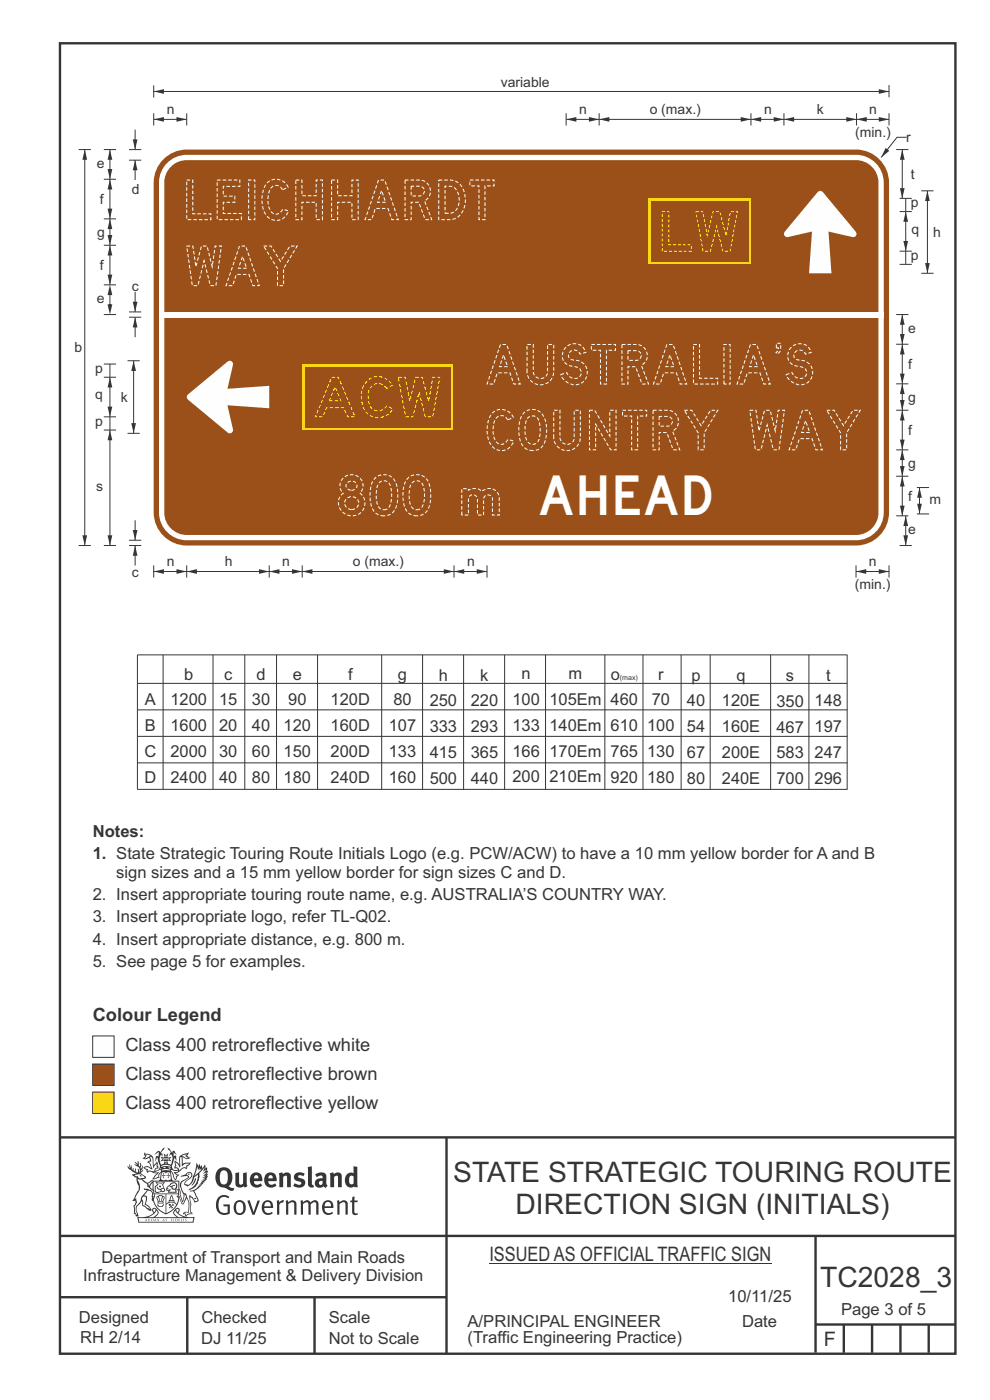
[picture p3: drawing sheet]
<svg xmlns="http://www.w3.org/2000/svg" width="210mm" height="297mm" viewBox="0 0 210 297" stroke-linecap="round" stroke-linejoin="round" font-family="sans-serif">
<path d="M12.7 9.2h190v278h-190zM12.7 241.3h190M94.7 241.4v45.8M12.7 275.2h82M12.7 262.2h190.1M39.7 275.2v12M66.7 275.2v12M173 262.1v24.9" fill="none" stroke="#373435" stroke-width=".51"/>
<g fill="#373435">
<path d="M47 248.4a2.55 2.55 0 0 0 0 2.7l.3 .2a.81 .81 0 0 0 1-1v-.5a1.04 1.04 0 0 0-1.1-1.5zM46.3 248.1a1.82 1.82 0 0 1 2.1-.2 1.82 1.82 0 0 1 .9 1.8 2.29 2.29 0 0 1-.8 2l.7 .3h.5l-.2 .6a2.87 2.87 0 0 1-2-.7 2.12 2.12 0 0 1-1.7-3.1z" fill-rule="evenodd"/>
<path d="M49.9 248.9l.8-.2v2a.46 .46 0 0 0 .3 .6 .46 .46 0 0 0 .6-.3v-2.1l.7-.2v2.4l.2 .5-.5 .3-.3-.3a1.02 1.02 0 0 1-1.2 .3 1.02 1.02 0 0 1-.6-1.1z" fill-rule="evenodd"/>
<path d="M54 249.5l-.1 .5h.9a.49 .49 0 0 0-.2-.6 .49 .49 0 0 0-.6 .1zM53.4 249.1a1.34 1.34 0 0 1 1.6-.2 1.34 1.34 0 0 1 .6 1.5v.2h-1.7a.77 .77 0 0 0 .5 .8 .77 .77 0 0 0 .9-.4l.3 .5a1.59 1.59 0 0 1-2 .2 1.59 1.59 0 0 1-.5-2.1z" fill-rule="evenodd"/>
<path d="M57 249.5l-.1 .5h1a.49 .49 0 0 0-.2-.6 .49 .49 0 0 0-.7 .1zM56.4 249.1a1.34 1.34 0 0 1 1.6-.2 1.34 1.34 0 0 1 .7 1.5v.2h-1.8a.77 .77 0 0 0 .5 .8 .77 .77 0 0 0 .9-.4l.4 .5a1.59 1.59 0 0 1-2.1 .2 1.59 1.59 0 0 1-.5-2.1z" fill-rule="evenodd"/>
<path d="M59.2 248.9l.7-.2 .1 .4a.95 .95 0 0 1 1-.3 .95 .95 0 0 1 .7 .8v2.3h-.8v-2.3a.46 .46 0 0 0-.8 .1v2.2h-.8z" fill-rule="evenodd"/>
<path d="M62.6 249.1a1.75 1.75 0 0 1 2-.1l-.2 .5-.6-.2a.43 .43 0 0 0-.6 .3l.4 .3a1.04 1.04 0 0 1 1.2 1.1 1.04 1.04 0 0 1-1.4 1l-1.2-.4 .3-.6 1 .4 .4-.4a.88 .88 0 0 0-1-.5l-.4-.2-.1-.4z" fill-rule="evenodd"/>
<path d="M65.3 247.6l.8-.2 .1 3.8 .3 .2 .1 .4a.88 .88 0 0 1-1 0 .88 .88 0 0 1-.3-1z" fill-rule="evenodd"/>
<path d="M67.8 250.6a.43 .43 0 0 0-.1 .7 .43 .43 0 0 0 .7-.1v-.7zM66.8 249.1a1.7 1.7 0 0 1 2.4 .1v1.9l.3 .4-.4 .5-.5-.4a1.03 1.03 0 0 1-1.7-.1 1.03 1.03 0 0 1 .8-1.5h.7v-.4a.8 .8 0 0 0-1.2 .1z" fill-rule="evenodd"/>
<path d="M70 248.9l.7-.2 .1 .4a.95 .95 0 0 1 1-.3 .95 .95 0 0 1 .7 .8v2.3h-.8v-2.3a.46 .46 0 0 0-.8 .1v2.2h-.8z" fill-rule="evenodd"/>
<path d="M74.3 249.5a1.48 1.48 0 0 0 0 1.7h.5l.2-.1v-1.5l-.3-.2zM75 247.4l.8 .1 .1 4.4h-.7l-.1-.2a1.26 1.26 0 0 1-1.4 0 1.26 1.26 0 0 1-.5-1.3 1.29 1.29 0 0 1 .4-1.4 1.29 1.29 0 0 1 1.4-.1z" fill-rule="evenodd"/>
<path d="M46.4 253.9a1.72 1.72 0 0 1 2.3 0l-.3 .3a1.24 1.24 0 0 0-1.4-.2 1.24 1.24 0 0 0-.6 1.4 1.49 1.49 0 0 0 1.2 1.9l.7-.1v-1.3h-.8l-.1-.4h1.3v1.9a1.93 1.93 0 0 1-2.2 0 1.93 1.93 0 0 1-.7-2.2l.2-.8z" fill-rule="evenodd"/>
<path d="M50.4 255.1a1.65 1.65 0 0 0 .2 2.2 .99 .99 0 0 0 1-1.4 .78 .78 0 0 0-.4-.8 .78 .78 0 0 0-.8 0zM50 254.9a1.33 1.33 0 0 1 1.6-.1 1.33 1.33 0 0 1 .5 1.4 1.31 1.31 0 0 1-1.3 1.6 1.31 1.31 0 0 1-1.2-1.6v-.6z" fill-rule="evenodd"/>
<path d="M52.5 254.7l.4-.1 .9 2.6 .8-2.5h.5l-1.1 3h-.5z" fill-rule="evenodd"/>
<path d="M56.3 255.2l-.2 .7h1.3a.7 .7 0 0 0-.3-.8 .7 .7 0 0 0-.8 .1zM55.9 255a1.22 1.22 0 0 1 1.5-.2 1.22 1.22 0 0 1 .5 1.5h-1.8a.93 .93 0 0 0 .5 1 .93 .93 0 0 0 1.1-.2l.2 .3a1.43 1.43 0 0 1-1.8 .1 1.43 1.43 0 0 1-.6-1.7z" fill-rule="evenodd"/>
<path d="M58.7 254.7l.4-.1 .1 .5 .4-.4 .6-.1-.2 .5a.66 .66 0 0 0-.8 .7v1.9h-.4z" fill-rule="evenodd"/>
<path d="M60.6 254.7l.4-.1 .1 .5a.94 .94 0 0 1 1-.5 .94 .94 0 0 1 .8 .8v2.3h-.5l-.1-2.5a.81 .81 0 0 0-1.2 .3v2.2h-.4z" fill-rule="evenodd"/>
<path d="M63.7 254.7l.5-.1 .1 .5 .4-.3a.78 .78 0 0 1 1.1 .3 .9 .9 0 0 1 1-.5 .9 .9 0 0 1 .8 .8v2.3h-.5l-.1-2.5a.67 .67 0 0 0-1.1 .3v2.2h-.5v-2.4l-.4-.3-.7 .4v2.3h-.5z" fill-rule="evenodd"/>
<path d="M69 255.2l-.1 .7h1.3a.7 .7 0 0 0-.3-.8 .7 .7 0 0 0-.9 .1zM68.7 255a1.22 1.22 0 0 1 1.5-.2 1.22 1.22 0 0 1 .5 1.5h-1.8a.93 .93 0 0 0 .4 1 .93 .93 0 0 0 1.2-.2l.1 .3a1.44 1.44 0 0 1-1.7 .1 1.44 1.44 0 0 1-.6-1.7z" fill-rule="evenodd"/>
<path d="M71.4 254.7l.5-.1 .1 .5a.94 .94 0 0 1 1-.5 .94 .94 0 0 1 .8 .8v2.3h-.5l-.1-2.5a.81 .81 0 0 0-1.2 .3v2.2h-.4z" fill-rule="evenodd"/>
<path d="M74.7 253.9l.5-.1v.9h.7l-.1 .3h-.6v2.2l.1 .2h.5l.1 .3a.75 .75 0 0 1-1.2-.6v-2.1h-.4v-.3h.4z" fill-rule="evenodd"/>
<path d="M30.8 244.9l1.1 .3-.9 .5h-.4l.6-.5zM31.8 245.4h.2a2.44 2.44 0 0 1 .4 1.9l.1 .5 .7-1-.1 .6 .3 .3a.57 .57 0 0 0-.6 .7l-1-.1-.5 .2 .2-.5-.8-.3 .7-.1 .9 .5 .1-.1-.6-1.3-.2-.2h.5zM30.7 244.4l-.1 .5 .2 .4-.6 .4a1.04 1.04 0 0 0 1.4-.1l.2 .6-.3 .1-.2 .4a.94 .94 0 0 1 .8 1.1l-.2-.1a1.16 1.16 0 0 0-1.5-.1l.3 .4 .4 .2 .1 .5 .2 .1 .1-.2a.94 .94 0 0 1 1.1 .2l.8 .1-1.2 1.2a1.13 1.13 0 0 0 1.2-.2l.4-.1-.1-.4 .5-.8a.83 .83 0 0 0-.6 1.1l-.3-.1-.7 .4 1.1-1.4-.5 .1-.5-.1 1.3-.5-.1-.1-.9 .4v-.3l.2-.2 .3 .1 .1-.3-.2-.4v-.6l-.1-.4-.7 1v-.7a1.42 1.42 0 0 0-1.6-1.8z" fill-rule="evenodd"/>
<path d="M38.5 245.2l.5-.2 .7-.1-.6 .3 .8 .5h-.3zM38.3 245.5l.2-.1 .1 2a1.69 1.69 0 0 1 1.6-.6l-.8 .5 .1 .5a1.1 1.1 0 0 0-1.5 .6l-.1-.5-.2-.2h-.5l.3-.4-.3-.7a1.42 1.42 0 0 1 .8 1.1l.2-.1zM37.1 246.2l.1 1-.2 .3 .1 .4h.5l.1 .2a.96 .96 0 0 1-1.1-.1l-.1 .1a1.06 1.06 0 0 0 1.3 .2v.1a.72 .72 0 0 1-1 .2l.3 .5 .6 .2-.4 .2-.1 .6-.2-.3-.4-1.1-.4-.4 .4 .9a1.54 1.54 0 0 0 .7 1.2l.2-.3a.58 .58 0 0 1 .4-.8l.2-.1h-.3l-.5-.3 .9-.5a.93 .93 0 0 1 1.2-.5v.2l.2-.2 .1-.5a.99 .99 0 0 0 .7-.8l-1.3 .1-.3 .2-.1-1.4 .9 .4 .9-.3h-.4l-.5-.4 .4-.7-.6 .2a1.46 1.46 0 0 0-1.4 2.1v.4l-.2-.4z" fill-rule="evenodd"/>
<path d="M35.6 248.9l.2 .1-.1 .3 .4 .1h-.4v.6l-.1-.6h-.3l.3-.1z" fill-rule="evenodd"/>
<path d="M34.6 248.9l.2 .1v.3l.3 .1h-.3l-.1 .6v-.6h-.4l.4-.1z" fill-rule="evenodd"/>
<path d="M34.3 248.8a.57 .57 0 0 1 .9 .2 .57 .57 0 0 1 .9-.2l.2 1.4h-.2a.57 .57 0 0 1-.9 0 .69 .69 0 0 1-1.1 0zM34.2 248.1l-.3 2.1-.2 .4h3l-.2-.4-.3-2.1h-.2v.2l-.8-.1-.8 .1v-.2z" fill-rule="evenodd"/>
<path d="M34.2 252.4a.3 .3 0 0 0 .6 0 .3 .3 0 0 0-.6 0zM33.3 250.9l.3 .3-.3 .4a.79 .79 0 0 0 0 1.3l.8-.2-.1-.3a.55 .55 0 0 1-.7-.6l.1-.1 .2 .3 .3 .2 .8-.2-.4-.7 .4-.4-.7 .2zM33 250.7l1.1 .2 .9-.2-.4 .6 .4 1.2a.56 .56 0 0 1-.8 .3l-.2 .1a.73 .73 0 0 1-.9 .1 .73 .73 0 0 1-.3-1v-.4l.6-.4z" fill-rule="evenodd"/>
<path d="M35.6 251.8l.7-.4a.58 .58 0 0 1 1-.1 .58 .58 0 0 1-.4 .9l-.3-.3a.43 .43 0 0 1 .6-.4 .57 .57 0 0 0-.8 .2l-.2-.1-.3 .1 .4 .2a.55 .55 0 0 0 .9 .4v.5h-1.3l.3-.4-.1-.1-.6 .1 .2-.3-.2-.1zM35.4 251.8l-.1 .2a.39 .39 0 0 0 .2 .6h.3l-.2 .4h1.9l-.1-.8a.86 .86 0 0 0-.1-1.3 .86 .86 0 0 0-1.3 .4z" fill-rule="evenodd"/>
<path d="M36 254.8h.8v.2h-.8zM36.4 253.8l.2 .8h-.4zM36.4 253.5l-.3 .5-.1 .6h-.2v.4l-.7 .4 .2 .1a1.48 1.48 0 0 1 2.1 .2l.2-.1-.6-.5v-.5h-.2l-.1-.6z" fill-rule="evenodd"/>
<path d="M35.8 255.4l.4 .1 .1 .3 .3-.2-.2-.2a.38 .38 0 0 1 .5 .5l-.2-.2-.3 .2 .3 .2-.3 .3-.1-.4-.4 .4-.1-.2 .4-.3-.1-.1-.2 .1z" fill-rule="evenodd"/>
<path d="M34.5 254h.2v.2l-.2 .6h-.2zM33.6 255.3h.9v.2a.55 .55 0 0 1-.8 .4v-.2l-.2-.1zM33.4 254h.2l.2 .8h-.2zM33.6 255l.8-.1 .1 .2h-.8zM33.8 253.7h.5l-.2 1.1h-.1zM33.3 253.8l-.1 .3 .3 1.1a.48 .48 0 0 0-.1 .6 .48 .48 0 0 0 .5 .2h.5a.49 .49 0 0 0 .2-.8l.3-1.1-.1-.3a1.42 1.42 0 0 0-1.5 0z" fill-rule="evenodd"/>
<path d="M33.7 251.5l.4 .1 .1 .3h-.3z" fill-rule="evenodd"/>
<path d="M41.3 250.1l.3-.2-.2 .8-.6 .8h-.2l.5-.7z" fill-rule="evenodd"/>
<path d="M39.7 249l.3-.2 .5 .2a.88 .88 0 0 1-.6 1.1 1.22 1.22 0 0 0-.8 1.3l.5 .2a.72 .72 0 0 0 .9-.4l.5-.8 .2-.6 .8-.6v.2a2.85 2.85 0 0 1-2 2.9l.1 .1a2.13 2.13 0 0 0 1.9-1.5v-.3a2.01 2.01 0 0 0 .3-1.7l1.1-1.3-.4 1 .7-.5-.7 1 .8-.4-.8 .8 .7-.2-.9 .6 .8-.1-.8 .4h.7l-.8 .3 .3 .2h-.4l.2 .3h-.4l.2 .3h-.4l.1 .2h-.1a2.16 2.16 0 0 1-2 1.1l.1 .2 .4-.1a.76 .76 0 0 1 .7 .8l.5 1.2-.6 .2a1.45 1.45 0 0 0-1.1-1.3l.2 1.8-.1 1.8 .4 .3a1.07 1.07 0 0 0-1.2 .4v-.3l-.5-.2a.87 .87 0 0 1 1.1-.1v-.7a4.4 4.4 0 0 0-.6-3.1l-.1-.3h-.2a2.16 2.16 0 0 1-.7-2.2l.3-.4 1.2-.7a.55 .55 0 0 0-.4-.8zM37.8 252.4a.76 .76 0 0 1 .3 1.1l.6 1.6 .4-1.7 .2 .1a.61 .61 0 0 1-.1 .9l-.3 .8-.2 .1-.7-1.6-.3 .1a1.18 1.18 0 0 0 .1-1.4zM41.8 247.5l.2 .7 .3-.5v.6l.4-.5a1.9 1.9 0 0 1-1.2 1.4l-.3 .3zM38.2 249.6l1.4-.2 .2 .2v.3l-.5 .2a1.26 1.26 0 0 0-.9 1.9l.2 .7a1.84 1.84 0 0 1 .1 2.1l-.4-1.4a.96 .96 0 0 0-.4-1.2l-.4 .2a.78 .78 0 0 1 0 1.3l.1 .3h.4l.4 1.1a.38 .38 0 0 0 .2 .4 .38 .38 0 0 0 .4-.1l.6-1.2a2.94 2.94 0 0 1 .4 2.5l-.1 .4h-.8l-.3 .4v.2l.4-.1 .1 .4 .2 .1a1.02 1.02 0 0 1 1.3-.5v-.4l-.3-.1 .1-1.8-.3-1.3h.1a1.14 1.14 0 0 1 .8 1 .63 .63 0 0 0 .8-.2 .63 .63 0 0 0-.2-.9l-.6-1.2 .9-.6 .2-.4h.3l-.1-.2h.4l-.1-.3h.3l-.1-.3 .5-.1-.2-.2 .6-.4v-.2h-.2l.4-.5h-.3l.3-.5-.4 .1 .4-.5v-.3l-.3 .2 .2-.7-.1-.2-.4 .3v-.8l-.6 .8-.2-.8-.2 .5-.3-.7-.1 .6-.5-.8-.1 1.4-.6 1.8a1.81 1.81 0 0 1-1 1.5l-.6-.2a1.75 1.75 0 0 1 1.1-1.2 .75 .75 0 0 0 .1-1.3 .75 .75 0 0 0-1.2 .4z" fill-rule="evenodd"/>
<path d="M41.2 254.1h.3l.2 .2-.4 .1z" fill-rule="evenodd"/>
<path d="M29.4 258.4h11.6l-.1 .8h-11.4zM31.3 258.2l.5-.1a2.48 2.48 0 0 0 1.4-1.3l.3 .5-.5 .6-.5 .3zM32.5 256.6l.3-.2 .2 .1-.3 .7zM37.2 256.8a2.65 2.65 0 0 0 1.8 1.4h-1.1l-.5-.3-.5-.6zM37.4 256.5l.2-.1 .3 .2-.3 .6zM29.2 258.2l.1 1.2h11.8l.2-1.1-.2-.1a4.1 4.1 0 0 1-3.3-.9l.3-.4-.1-.6a1.06 1.06 0 0 0-1.3 1l.2 .4 .6 .5h-4.7l.3-.1a.84 .84 0 0 0 .6-.8 .84 .84 0 0 0-.5-.8l-.3-.2h-.5l-.1 .6 .3 .4a4.2 4.2 0 0 1-3.4 .9z" fill-rule="evenodd"/>
<path d="M31 258.7l.1 .2h-.2zM31 258.5l-.3 .6 .4-.2 .2 .2z" fill-rule="evenodd"/>
<path d="M31.3 258.6h.3v.4a.25 .25 0 0 0 .2-.1 .25 .25 0 0 0-.1-.3h.1a.29 .29 0 0 1 0 .4 .29 .29 0 0 1-.4 0 .29 .29 0 0 1 0-.4z" fill-rule="evenodd"/>
<path d="M32.2 258.6a.22 .22 0 0 1 .3 .2 .22 .22 0 0 1-.3 .2zM32 258.6l.1 .4a.33 .33 0 0 0 .4 0 .33 .33 0 0 0 0-.4 .33 .33 0 0 0-.5 0z" fill-rule="evenodd"/>
<path d="M32.9 258.7l.1 .2h-.2zM32.9 258.5l-.2 .6 .3-.2 .2 .2z" fill-rule="evenodd"/>
<path d="M33.3 258.6h.2l.1 .1 .2-.1-.2 .2 .2 .3-.3-.3-.1 .3h-.1l.2-.3z" fill-rule="evenodd"/>
<path d="M34.7 258.7l.1 .2h-.2zM34.7 258.5l-.3 .6 .4-.2 .2 .2z" fill-rule="evenodd"/>
<path d="M35 258.5h.5l-.2 .1v.5h-.2l.1-.5z" fill-rule="evenodd"/>
<path d="M36.2 258.6l.3-.1-.1 .1v.2h.1h-.1v.3h-.2z" fill-rule="evenodd"/>
<path d="M36.7 258.6h.2v.5h-.2z" fill-rule="evenodd"/>
<path d="M37.3 258.6a.22 .22 0 0 1 .3 .2 .22 .22 0 0 1-.3 .2zM37.1 258.6v.4a.33 .33 0 0 0 .5 0 .33 .33 0 0 0 0-.4 .33 .33 0 0 0-.5 0z" fill-rule="evenodd"/>
<path d="M37.8 258.6l.4-.1-.2 .1v.2h.1h-.1v.2l.2 .1h-.4z" fill-rule="evenodd"/>
<path d="M38.4 258.6h.2l-.1 .4 .2 .1h-.3z" fill-rule="evenodd"/>
<path d="M38.9 258.6h.2v.5h-.2z" fill-rule="evenodd"/>
<path d="M39.3 258.6h.2h-.1l.2 .3-.2 .2-.1-.1v-.1l.2 .1z" fill-rule="evenodd"/>
<path d="M34.2 247.4a1.51 1.51 0 0 1 2 .2 2.67 2.67 0 0 0-2.1 0zM35.7 247.6l.4 .1 .1 .3-.4-.1zM34.6 247.6h.5l.1 .2h-.4zM34 247.8l.3 .2h-.3zM34.9 246.9l.3-.2 .3 .2zM34.9 245.6l.2 .1v.3h-.2zM35 245.1l.2 .2 .2-.2-.1 .3h-.2zM35.1 246.3h.2l.1 .4-.2-.2-.2 .2zM35.3 245.7l.2-.1v.4h-.2zM34.4 245.7h.3l.1 .3-.4 .1 .2-.2zM35.7 245.7h.3l-.2 .2 .2 .2-.4-.1zM32.7 244.9l1-.5-.1 1-.2-.2-.3 .2-.3 1.1 .5-1 .3 .9a1.84 1.84 0 0 1 .2 1.7l.4 .1a2.48 2.48 0 0 1 2.2 0l.2-.2-.2-.7 .7-1.8 .4 .7-.2-1-.2-.1-.2 .3v-.9l.6 .4-.6-.8-.3 .1-.1 .4-.5-.9-.5-.3 .2 .5 .6 .5-.5 .8 .4-.4a2.06 2.06 0 0 1 0 2.3l-.5-.2-.2-.6 .1-.1 .8 .2-.4-.5 .4-.5-.7 .2-.2-.2 .2-.7-.5 .4-.5-.4 .2 .7-.2 .2-.7-.2 .4 .5-.4 .5 .8-.2 .1 .1-.2 .6-.5 .2a2.02 2.02 0 0 1 0-2.2l.3 .5-.1-.7-.3-.1 .8-1.2-.4 .3-.5 .8-.2-.3a.8 .8 0 0 0-.8 .5z" fill-rule="evenodd"/>
<path d="M29.2 250.1l.3 .1a.61 .61 0 0 1 .8 .4l.3 .2a.8 .8 0 0 1 .6 1l.4 .1 .5 .5a1 1 0 0 1 .5 1.1l-.1 .7v-.5h-.1a.96 .96 0 0 0-.8-1.3l-.2-.2h-.7l-.1-.1-.1 .1 .1 .3h.6l-1.2 1.3-.2 1-.4 .6a1.33 1.33 0 0 0-.5 1.8l.2 .5a1.26 1.26 0 0 1-.5-1.5l-.1-.3a1.56 1.56 0 0 0 .4-1.7l-.3 .2 .2-.5a3.2 3.2 0 0 0 .7-3zM30.4 253.9h.4a2.06 2.06 0 0 1-.1 1.6l.7 .5 .4 .4-.6-.1-.8-.6-.1-.9a.51 .51 0 0 1 .1-.9zM28.6 249.3a1.52 1.52 0 0 1 2.1 .5l-1.1 .2-.2-.1-.1-.4h-.5zM27.5 247v.8l-.3-.4h-.1a3.1 3.1 0 0 0 1.9 1.6l-1 .1 .5 .6 .5 .1 .1 1.1a1.84 1.84 0 0 1-.3 2.5l-.4 .9-.3 .4 .2 .1 .4-.1 .1 .4-.2 .5-.3 .2 .1 1.7h.2l.3 .5 .1 .1 .4-.1-.1-.5a1.3 1.3 0 0 1-.1-1.7l.9-1 .1 1.1 .6 .2 .5 .5 .1-.1 .2 .3h.5a1.85 1.85 0 0 0-1.2-1.4l.1-.3a1.39 1.39 0 0 0 0-1.4l-.5-.1 .5-.5a.66 .66 0 0 1 .9-.4 .66 .66 0 0 1 .3 .9l-.1 .4 .2-.1v.2l-.1 .3 .2 .5 .1-.3a2.24 2.24 0 0 0 .1-2.2 .73 .73 0 0 1-.7-.7 .73 .73 0 0 1 .6-.7v-.2a.94 .94 0 0 0-.9 .8 .48 .48 0 0 1-.1-.6 .48 .48 0 0 1 .5-.2l.5-.3a.51 .51 0 0 0-.8 .2l-.5 .2-1-.8h.6l.2-.5-1.2-.7 .5-.5v-.3l-.5 .4 .1-.2a.69 .69 0 0 0 .2-1v.4l-.2 .3v-1.1l-.3-.2 .1 .6-.1 .2-.4-1.3v.7l-.6-.4 .5 .7-.6-.2 .3 .3a1 1 0 0 1 .7 1.4l-.2-.8v.9l-.5-.2v-.8l-.2 .7-.2-.1-.1-.6-.2 .4-.2-.2 .1-.7-.2 .5z" fill-rule="evenodd"/>
<path d="M29.6 249.4l.2-.1 .3 .2z" fill-rule="evenodd"/>
<path d="M32.4 250.5h5.6v2l-.2-.1v-1.7h-5.2v2.5h5.2v-.8l.1 .2-.1 1.1v-.3h-2.5v4a4.1 4.1 0 0 0 2.6-3.6l.1-.1a4 4 0 0 1-2.8 3.9 4.2 4.2 0 0 1-2.8-4.7l.1 1.2 .1-.1a3.8 3.8 0 0 0 2.5 3.4v-4h-2.5l-.2-.9z" fill-rule="evenodd"/>
<circle cx="40" cy="249.1" r=".17"/>
</g>
<g fill="none" stroke="#373435" stroke-width=".21">
<path d="M29.2 138.9h150.5v28.6h-150.5zM34.6 138.9v28.6M45.2 138.9v28.6M51.9 138.9v28.6M58.7 138.9v28.6M67.4 138.9v28.6M81 138.9v28.6M89.6 138.9v28.6M98.3 138.9v28.6M107 138.9v28.6M115.7 138.9v28.6M128.3 138.9v28.6"/>
<path d="M136.4 138.9v28.6M144.5 138.9v28.6M150.6 138.9v28.6M163.5 138.9v28.6M171.6 138.9v28.6M29.2 156.2h150.6M29.2 145h150.5M29.3 150.6h150.5M29.2 161.8h150.6"/>
</g>
<path d="M19.7 219.8h4.5v4.5h-4.5z" fill-rule="evenodd" fill="#fefefe" stroke="#373435" stroke-width=".21"/>
<path d="M19.7 225.7h4.5v4.6h-4.5z" fill-rule="evenodd" fill="#9b5019" stroke="#373435" stroke-width=".21"/>
<path d="M19.7 231.7h4.5v4.5h-4.5z" fill-rule="evenodd" fill="#fad716" stroke="#373435" stroke-width=".21"/>
<path d="M195.4 58h2.6M196.7 40.5v17.5" fill="none" stroke="#373435" stroke-width=".21"/>
<g fill="#373435">
<path d="M196.7 40.5l.5 2.1h-1z"/>
<path d="M196.2 55.8h1l-.5 2.2z"/>
</g>
<path d="M190.8 42.1h2.6M192.1 44.9v8.4M195.4 40.5h2.6" fill="none" stroke="#373435" stroke-width=".21"/>
<g fill="#373435">
<path d="M192.1 44.9l.5 2.2h-1z"/>
<path d="M191.6 51.1h1l-.5 2.2z"/>
</g>
<path d="M190.8 44.9h2.6M190.8 53.3h2.6M190.8 56.1h2.6M192.1 42.1v2.8M192.1 53.3v2.8" fill="none" stroke="#373435" stroke-width=".21"/>
<path d="M36.5 35.1a4.7 4.7 0 0 1 3.1-1.1h142a4.8 4.8 0 0 1 4.7 4.7v70a4.8 4.8 0 0 1-4.7 4.8h-142a4.8 4.8 0 0 1-4.8-4.8v-70a4.7 4.7 0 0 1 1.7-3.6zM35 33.4a7 7 0 0 1 4.6-1.7h142a7 7 0 0 1 7 7v70a7 7 0 0 1-7 7h-142a7 7 0 0 1-7-7v-70a7 7 0 0 1 2.4-5.3zM35.5 34.6a5.9 5.9 0 0 1 4.1-1.8h142a5.9 5.9 0 0 1 5.9 5.9v70a5.9 5.9 0 0 1-5.9 5.9h-142a5.9 5.9 0 0 1-5.9-5.9v-70a5.9 5.9 0 0 1 1.8-4.1z" fill-rule="evenodd" fill="#9b5019"/>
<path d="M32.6 19.4h156" fill="none" stroke="#373435" stroke-width=".21"/>
<g fill="#373435">
<path d="M32.6 19.4l2.2-.5v1z"/>
<path d="M186.4 18.9l2.2 .5-2.2 .5z"/>
</g>
<path d="M32.6 18.1v2.6" fill="none" stroke="#373435" stroke-width=".21"/>
<g fill="#fefefe">
<path d="M173.4 40.8a.7 .7 0 0 1 1.2 0l6.9 8.3a.7 .7 0 0 1 .1 .9 .7 .7 0 0 1-.8 .3l-5.1-1.2 .7 8.9h-4.8l.6-8.9-5 1.2a.7 .7 0 0 1-.8-.3 .7 .7 0 0 1 .1-.9z" fill-rule="evenodd"/>
<path d="M34.5 66.2h153v1.1h-153z" fill-rule="evenodd"/>
</g>
<path d="M127.1 25.3h32.2" fill="none" stroke="#373435" stroke-width=".21"/>
<g fill="#373435">
<path d="M157.1 24.8l2.2 .5-2.2 .5z"/>
<path d="M127.1 25.3l2.2-.5v1z"/>
</g>
<path d="M120.1 25.3h7M120.1 24v2.6" fill="none" stroke="#373435" stroke-width=".21"/>
<g fill="#373435">
<path d="M120.1 25.3l2.2-.5v1z"/>
<path d="M124.9 24.8l2.2 .5-2.2 .5z"/>
</g>
<path d="M32.6 25.3h7M32.6 24v2.6M127.1 24v2.6" fill="none" stroke="#373435" stroke-width=".21"/>
<g fill="#373435">
<path d="M32.6 25.3l2.2-.5v1z"/>
<path d="M37.4 24.8l2.2 .5-2.2 .5z"/>
</g>
<path d="M39.6 24v2.6M159.3 25.3h7" fill="none" stroke="#373435" stroke-width=".21"/>
<g fill="#373435">
<path d="M159.3 25.3l2.2-.5v1z"/>
<path d="M164.1 24.8l2.2 .5-2.2 .5z"/>
</g>
<path d="M159.3 24v2.6M166.3 25.3h15.4M166.3 24v2.6" fill="none" stroke="#373435" stroke-width=".21"/>
<g fill="#373435">
<path d="M179.5 24.8l2.2 .5-2.2 .5z"/>
<path d="M166.3 25.3l2.2-.5v1z"/>
</g>
<path d="M39.9 83.7l8.4-7a.7 .7 0 0 1 .8-.1 .7 .7 0 0 1 .3 .8l-1.2 5.1 8.9-.6v4.7l-8.9-.6 1.2 5.1a.7 .7 0 0 1-.3 .7 .7 .7 0 0 1-.8-.1l-8.4-6.9a.7 .7 0 0 1 0-1.1z" fill-rule="evenodd" fill="#fefefe"/>
<path d="M64.1 77.2h32v14h-32z" fill-rule="evenodd" fill="#fad716"/>
<path d="M64.7 77.8h30.8v12.9h-30.8z" fill-rule="evenodd" fill="#9b5019"/>
<path d="M28.3 76.5v15.4" fill="none" stroke="#373435" stroke-width=".21"/>
<g fill="#373435">
<path d="M27.8 89.8h1l-.5 2.1z"/>
<path d="M28.3 76.5l.5 2.2h-1z"/>
</g>
<path d="M22 77.2h2.6M27 76.5h2.6M23.3 80v8.4M27 91.9h2.6" fill="none" stroke="#373435" stroke-width=".21"/>
<g fill="#373435">
<path d="M23.3 80l.5 2.2h-1z"/>
<path d="M22.8 86.3h1l-.5 2.1z"/>
</g>
<path d="M23.3 77.2v2.8M22 80h2.6M22 88.4h2.6M22 91.2h2.6M23.3 88.4v2.8M192.1 109.4v6.3" fill="none" stroke="#373435" stroke-width=".21"/>
<g fill="#373435">
<path d="M192.1 109.4l.5 2.2h-1z"/>
<path d="M191.6 113.6h1l-.5 2.1z"/>
</g>
<path d="M190.1 73h2.6M190.1 87h2.6M190.1 81.4h2.6M191.4 81.4v5.6M190.1 109.4h2.6M190.8 115.7h2.6" fill="none" stroke="#373435" stroke-width=".21"/>
<g fill="#373435">
<path d="M191.4 81.4l.5 2.2h-1z"/>
<path d="M190.9 84.9h1l-.5 2.1z"/>
</g>
<path d="M192.3 29.1h-2l-3.4 4.3" fill="none" stroke="#373435" stroke-width=".21"/>
<path d="M187.9 31.4l.7 .6-1.7 1.4z" fill="#373435"/>
<path d="M18 31.7v84" fill="none" stroke="#373435" stroke-width=".21"/>
<g fill="#373435">
<path d="M18 31.7l.5 2.2h-1z"/>
<path d="M17.5 113.6h1l-.5 2.1z"/>
</g>
<path d="M16.7 31.7h2.6M16.7 115.7h2.6M28.7 110.4v4.2" fill="none" stroke="#373435" stroke-width=".21"/>
<path d="M28.2 112.4h1l-.5 2.2z" fill="#373435"/>
<path d="M27.4 115.7h2.6M27.4 114.6h2.6M28.7 115.7v4.3" fill="none" stroke="#373435" stroke-width=".21"/>
<path d="M28.7 115.7l.5 2.2h-1z" fill="#373435"/>
<path d="M28.7 27.5v4.2" fill="none" stroke="#373435" stroke-width=".21"/>
<path d="M28.2 29.6h1l-.5 2.1z" fill="#373435"/>
<path d="M27.4 34h2.6M27.4 31.7h2.6M28.7 34v4.2" fill="none" stroke="#373435" stroke-width=".21"/>
<path d="M28.7 34l.5 2.1h-1z" fill="#373435"/>
<path d="M32.6 121.2h7" fill="none" stroke="#373435" stroke-width=".21"/>
<g fill="#373435">
<path d="M32.6 121.2l2.2-.5v1z"/>
<path d="M37.4 120.7l2.2 .5-2.2 .5z"/>
</g>
<path d="M32.6 119.9v2.6M39.6 119.9v2.6M64.1 121.2h32.2" fill="none" stroke="#373435" stroke-width=".21"/>
<g fill="#373435">
<path d="M94.1 120.7l2.2 .5-2.2 .5z"/>
<path d="M64.1 121.2l2.2-.5v1z"/>
</g>
<path d="M39.6 121.2h17.5" fill="none" stroke="#373435" stroke-width=".21"/>
<g fill="#373435">
<path d="M54.9 120.7l2.2 .5-2.2 .5z"/>
<path d="M39.6 121.2l2.2-.5v1z"/>
</g>
<path d="M57.1 119.9v2.6M57.1 121.2h7" fill="none" stroke="#373435" stroke-width=".21"/>
<g fill="#373435">
<path d="M57.1 121.2l2.2-.5v1z"/>
<path d="M61.9 120.7l2.2 .5-2.2 .5z"/>
</g>
<path d="M191.4 73v8.4M64.1 119.9v2.6" fill="none" stroke="#373435" stroke-width=".21"/>
<g fill="#373435">
<path d="M191.4 73l.5 2.2h-1z"/>
<path d="M190.9 79.3h1l-.5 2.1z"/>
</g>
<path d="M191.4 87v8.4" fill="none" stroke="#373435" stroke-width=".21"/>
<g fill="#373435">
<path d="M191.4 87l.5 2.2h-1z"/>
<path d="M190.9 93.3h1l-.5 2.1z"/>
</g>
<path d="M188.6 18v2.6M96.3 121.2h7" fill="none" stroke="#373435" stroke-width=".21"/>
<g fill="#373435">
<path d="M96.3 121.2l2.2-.5v1z"/>
<path d="M101.1 120.7l2.2 .5-2.2 .5z"/>
</g>
<path d="M96.3 119.9v2.6M103.3 119.9v2.6M181.6 121.2h7" fill="none" stroke="#373435" stroke-width=".21"/>
<g fill="#373435">
<path d="M181.6 121.2l2.1-.5v1z"/>
<path d="M186.4 120.7l2.2 .5-2.2 .5z"/>
</g>
<path d="M191.4 66.7v6.3M181.6 119.9v2.6M188.6 119.9v2.6" fill="none" stroke="#373435" stroke-width=".21"/>
<g fill="#373435">
<path d="M191.4 66.7l.5 2.2h-1z"/>
<path d="M190.9 70.9h1l-.5 2.1z"/>
</g>
<path d="M28.7 61.9v4.3M190.1 66.7h2.6" fill="none" stroke="#373435" stroke-width=".21"/>
<path d="M28.2 64h1l-.5 2.2z" fill="#373435"/>
<path d="M27.4 67.3h2.6M27.4 66.2h2.6M28.7 67.3v4.2" fill="none" stroke="#373435" stroke-width=".21"/>
<path d="M28.7 67.3l.5 2.2h-1z" fill="#373435"/>
<path d="M181.7 25.3h6.9" fill="none" stroke="#373435" stroke-width=".21"/>
<g fill="#373435">
<path d="M181.7 25.3l2.2-.5v1z"/>
<path d="M186.4 24.8l2.2 .5-2.2 .5z"/>
</g>
<path d="M181.7 24v2.6M188.6 24v2.6" fill="none" stroke="#373435" stroke-width=".21"/>
<path d="M23.3 60.4l.5 2.2h-1zM23.2 62.4h.2v2.4h-.2zM22.8 64.6h1l-.5 2.1z" fill="#373435"/>
<path d="M22 38h2.6M22 52h2.6M22 46.4h2.6M23.3 46.4v5.6M22 66.7h2.6M22 60.4h2.6" fill="none" stroke="#373435" stroke-width=".21"/>
<g fill="#373435">
<path d="M23.3 46.4l.5 2.2h-1z"/>
<path d="M22.8 49.9h1l-.5 2.1z"/>
</g>
<path d="M23.3 38v8.4" fill="none" stroke="#373435" stroke-width=".21"/>
<g fill="#373435">
<path d="M23.3 38l.5 2.2h-1z"/>
<path d="M22.8 44.3h1l-.5 2.1z"/>
</g>
<path d="M23.3 52v8.4" fill="none" stroke="#373435" stroke-width=".21"/>
<g fill="#373435">
<path d="M23.3 52l.5 2.2h-1z"/>
<path d="M22.8 58.3h1l-.5 2.1z"/>
</g>
<path d="M23.3 31.7v6.3" fill="none" stroke="#373435" stroke-width=".21"/>
<g fill="#373435">
<path d="M23.3 31.7l.5 2.2h-1z"/>
<path d="M22.8 35.9h1l-.5 2.1z"/>
</g>
<path d="M22 31.7h2.6M23.3 91.2v24.5" fill="none" stroke="#373435" stroke-width=".21"/>
<g fill="#373435">
<path d="M23.3 91.2l.5 2.2h-1z"/>
<path d="M22.8 113.6h1l-.5 2.1z"/>
</g>
<path d="M191.4 31.7v10.4M22 115.7h2.6" fill="none" stroke="#373435" stroke-width=".21"/>
<g fill="#373435">
<path d="M191.4 31.7l.5 2.2h-1z"/>
<path d="M190.9 39.9h1l-.5 2.2z"/>
</g>
<path d="M190.1 31.7h2.6M190.1 95.4h2.6M191.4 95.4v5.6M190.1 101h2.6" fill="none" stroke="#373435" stroke-width=".21"/>
<g fill="#373435">
<path d="M191.4 95.4l.5 2.2h-1z"/>
<path d="M190.9 98.9h1l-.5 2.1z"/>
</g>
<path d="M191.4 101v8.4" fill="none" stroke="#373435" stroke-width=".21"/>
<g fill="#373435">
<path d="M191.4 101l.5 2.2h-1z"/>
<path d="M190.9 107.3h1l-.5 2.1z"/>
</g>
<path d="M195 103.4v5.6" fill="none" stroke="#373435" stroke-width=".21"/>
<g fill="#373435">
<path d="M194.5 106.9h1l-.5 2.1z"/>
<path d="M195 103.4l.5 2.2h-1z"/>
</g>
<path d="M194.5 109h2.6M194.5 103.4h2.6" fill="none" stroke="#373435" stroke-width=".21"/>
<path d="M137.6 42.1h21.7v14h-21.7z" fill-rule="evenodd" fill="#fad716"/>
<path d="M138.1 42.6h20.6v12.9h-20.6z" fill-rule="evenodd" fill="#9b5019"/>
<path d="M173 281h29.7M179 281v6M185 281v6M191 281v6M197 281v6" fill="none" stroke="#373435" stroke-width=".51"/>
<path d="M103.8 267.9h1v.2h-1z" fill-rule="evenodd" fill="#373435"/>
<path d="M104.8 268h58.8" fill="none" stroke="#373435" stroke-width=".21"/>
<text font-size="9.8" fill="#fefefe" x="164.1" y="79.9">’</text>
<g font-size="8.4" fill="#fefefe">
<text x="39.6" y="46.6">LEICHHARDT</text>
<text x="39.6" y="60.6">WAY</text>
<text x="103.3" y="81.5">AUSTRALIA S</text>
<text x="103.3" y="95.4">COUNTRY WAY</text>
<text x="71.8" y="109.3">800</text>
<text x="114.5" y="109.3">AHEAD</text>
</g>
<g font-size="8.4" fill="#fff212">
<text x="140.5" y="53.3">LW</text>
<text x="66.9" y="88.4">ACW</text>
</g>
<g font-size="6" fill="#373435">
<text x="96.1" y="250.8">STATE STRATEGIC TOURING ROUTE</text>
<text x="109.4" y="257.5">DIRECTION SIGN (INITIALS)</text>
<text x="174" y="273">TC2028_3</text>
</g>
<text font-size="5.6" fill="#fefefe" x="98" y="109.3">m</text>
<g font-size="4.2" fill="#373435">
<text x="103.8" y="267.5">ISSUED AS OFFICIAL TRAFFIC SIGN</text>
<text x="174.7" y="285.6">F</text>
</g>
<g font-size="3.9" fill="#373435">
<text x="19.7" y="216.5">Colour Legend</text>
<text x="26.6" y="223">Class 400 retroreflective white</text>
<text x="26.6" y="229.1">Class 400 retroreflective brown</text>
<text x="26.6" y="235.2">Class 400 retroreflective yellow</text>
</g>
<g font-size="3.5" fill="#373435">
<text x="30.8" y="149.7">A</text>
<text x="36.1" y="149.7">1200</text>
<text x="39.1" y="144.2">b</text>
<text x="46.5" y="149.7">15</text>
<text x="47.6" y="144.2">c</text>
<text x="53.4" y="149.7">30</text>
<text x="54.4" y="144.2">d</text>
<text x="61.1" y="149.7">90</text>
<text x="62.1" y="144.2">e</text>
<text x="70.1" y="149.7">120D</text>
<text x="73.8" y="144.2">f</text>
<text x="83.4" y="149.7">80</text>
<text x="84.4" y="144.2">g</text>
<text x="91.1" y="149.8">250</text>
<text x="93.1" y="144.4">h</text>
<text x="99.8" y="149.8">220</text>
<text x="101.9" y="144.4">k</text>
<text x="108.7" y="149.5">100</text>
<text x="110.6" y="144.1">n</text>
<text x="116.5" y="149.5">105Em</text>
<text x="120.6" y="144.1">m</text>
<text x="129.5" y="149.7">460</text>
<text x="129.5" y="144.2">o</text>
<text x="138.2" y="149.7">70</text>
<text x="139.6" y="144.2">r</text>
<text x="145.7" y="149.8">40</text>
<text x="146.7" y="144.4">p</text>
<text x="153.1" y="149.8">120E</text>
<text x="156.2" y="144.4">q</text>
<text x="164.7" y="149.9">350</text>
<text x="166.7" y="144.5">s</text>
<text x="172.8" y="149.8">148</text>
<text x="175.2" y="144.4">t</text>
<text x="30.8" y="155.1">B</text>
<text x="36.1" y="155.1">1600</text>
<text x="46.5" y="155.1">20</text>
<text x="53.4" y="155.1">40</text>
<text x="60.2" y="155.1">120</text>
<text x="70.1" y="155.1">160D</text>
<text x="82.5" y="155.1">107</text>
<text x="91.1" y="155.3">333</text>
<text x="99.8" y="155.3">293</text>
<text x="108.7" y="155">133</text>
<text x="116.5" y="155">140Em</text>
<text x="129.5" y="155.1">610</text>
<text x="137.3" y="155.1">100</text>
<text x="145.7" y="155.3">54</text>
<text x="153.1" y="155.3">160E</text>
<text x="164.7" y="155.4">467</text>
<text x="172.8" y="155.3">197</text>
<text x="30.7" y="160.6">C</text>
<text x="36.1" y="160.6">2000</text>
<text x="46.5" y="160.6">30</text>
<text x="53.4" y="160.6">60</text>
<text x="60.2" y="160.6">150</text>
<text x="70.1" y="160.6">200D</text>
<text x="82.5" y="160.6">133</text>
<text x="91.1" y="160.8">415</text>
<text x="99.8" y="160.8">365</text>
<text x="108.7" y="160.5">166</text>
<text x="116.5" y="160.5">170Em</text>
<text x="129.5" y="160.6">765</text>
<text x="137.3" y="160.6">130</text>
<text x="145.7" y="160.8">67</text>
<text x="153.1" y="160.8">200E</text>
<text x="164.7" y="160.9">583</text>
<text x="172.8" y="160.8">247</text>
<text x="30.7" y="166.1">D</text>
<text x="36.1" y="166.1">2400</text>
<text x="46.5" y="166.1">40</text>
<text x="53.4" y="166.1">80</text>
<text x="60.2" y="166.1">180</text>
<text x="70.1" y="166.1">240D</text>
<text x="82.5" y="166.1">160</text>
<text x="91.1" y="166.3">500</text>
<text x="99.8" y="166.3">440</text>
<text x="108.7" y="166">200</text>
<text x="116.5" y="166">210Em</text>
<text x="129.5" y="166.1">920</text>
<text x="137.3" y="166.1">180</text>
<text x="145.7" y="166.3">80</text>
<text x="153.1" y="166.3">240E</text>
<text x="164.7" y="166.4">700</text>
<text x="172.8" y="166.3">296</text>
<text x="19.7" y="177.5">Notes:</text>
<text x="19.7" y="182.3">1. State Strategic Touring Route Initials Logo (e.g. PCW/ACW) to have a 10 mm yellow border for A and B</text>
<text x="19.7" y="190.9">2. Insert appropriate touring route name, e.g. AUSTRALIA’S COUNTRY WAY.</text>
<text x="24.6" y="186.2">sign sizes and a 15 mm yellow border for sign sizes C and D.</text>
<text x="19.7" y="195.7">3. Insert appropriate logo, refer TL-Q02.</text>
<text x="19.7" y="200.4">4. Insert appropriate distance, e.g. 800 m.</text>
<text x="19.7" y="205.1">5. See page 5 for examples.</text>
<text x="21.6" y="267.9">Department of Transport and Main Roads</text>
<text x="17.7" y="271.8">Infrastructure Management &amp; Delivery Division</text>
<text x="16.7" y="280.6">Designed</text>
<text x="42.7" y="280.6">Checked</text>
<text x="69.7" y="280.6">Scale</text>
<text x="99.2" y="281.5">A/PRINCIPAL ENGINEER</text>
<text x="154.5" y="276.2">10/11/25</text>
<text x="157.4" y="281.5">Date</text>
<text x="178.4" y="278.9">Page 3 of 5</text>
<text x="17" y="284.8">RH 2/14</text>
<text x="42.7" y="285.1">DJ 11/25</text>
<text x="69.7" y="285.2">Not to Scale</text>
<text x="99.2" y="285">(Traffic Engineering Practice)</text>
</g>
<g font-size="3" fill="#373435">
<text x="106.2" y="18.5">variable</text>
<text x="35.4" y="24.2">n</text>
<text x="122.9" y="24.2">n</text>
<text x="137.8" y="24.2">o (max.)</text>
<text x="162.1" y="24.2">n</text>
<text x="173.3" y="24.2">k</text>
<text x="181.4" y="29.1">(min.)</text>
<text x="184.4" y="24.2">n</text>
<text x="20.6" y="35.6">e</text>
<text x="192.2" y="30.1">r</text>
<text x="27.9" y="41.1">d</text>
<text x="193.2" y="38">t</text>
<text x="21.1" y="43.3">f</text>
<text x="193.2" y="44">p</text>
<text x="20.6" y="50.2">g</text>
<text x="193.3" y="49.6">q</text>
<text x="197.9" y="50.3">h</text>
<text x="21.1" y="57.3">f</text>
<text x="193.2" y="55.2">p</text>
<text x="20.6" y="64.3">e</text>
<text x="27.9" y="61.7">c</text>
<text x="192.6" y="70.6">e</text>
<text x="15.8" y="74.8">b</text>
<text x="20.2" y="79.1">p</text>
<text x="192.6" y="78.3">f</text>
<text x="20.2" y="84.7">q</text>
<text x="25.6" y="85.3">k</text>
<text x="192.6" y="85.2">g</text>
<text x="20.2" y="90.3">p</text>
<text x="192.6" y="92.3">f</text>
<text x="192.6" y="99.3">g</text>
<text x="20.4" y="104.2">s</text>
<text x="192.6" y="106.3">f</text>
<text x="197.1" y="107">m</text>
<text x="192.6" y="113.3">e</text>
<text x="27.9" y="122.4">c</text>
<text x="35.4" y="120.1">n</text>
<text x="47.7" y="120.1">h</text>
<text x="59.9" y="120.1">n</text>
<text x="74.8" y="120.1">o (max.)</text>
<text x="99.1" y="120.1">n</text>
<text x="181.3" y="125">(min.)</text>
<text x="184.3" y="120.1">n</text>
</g>
<text font-size="1.5" fill="#373435" x="131.5" y="144.2">(max)</text>
</svg>
